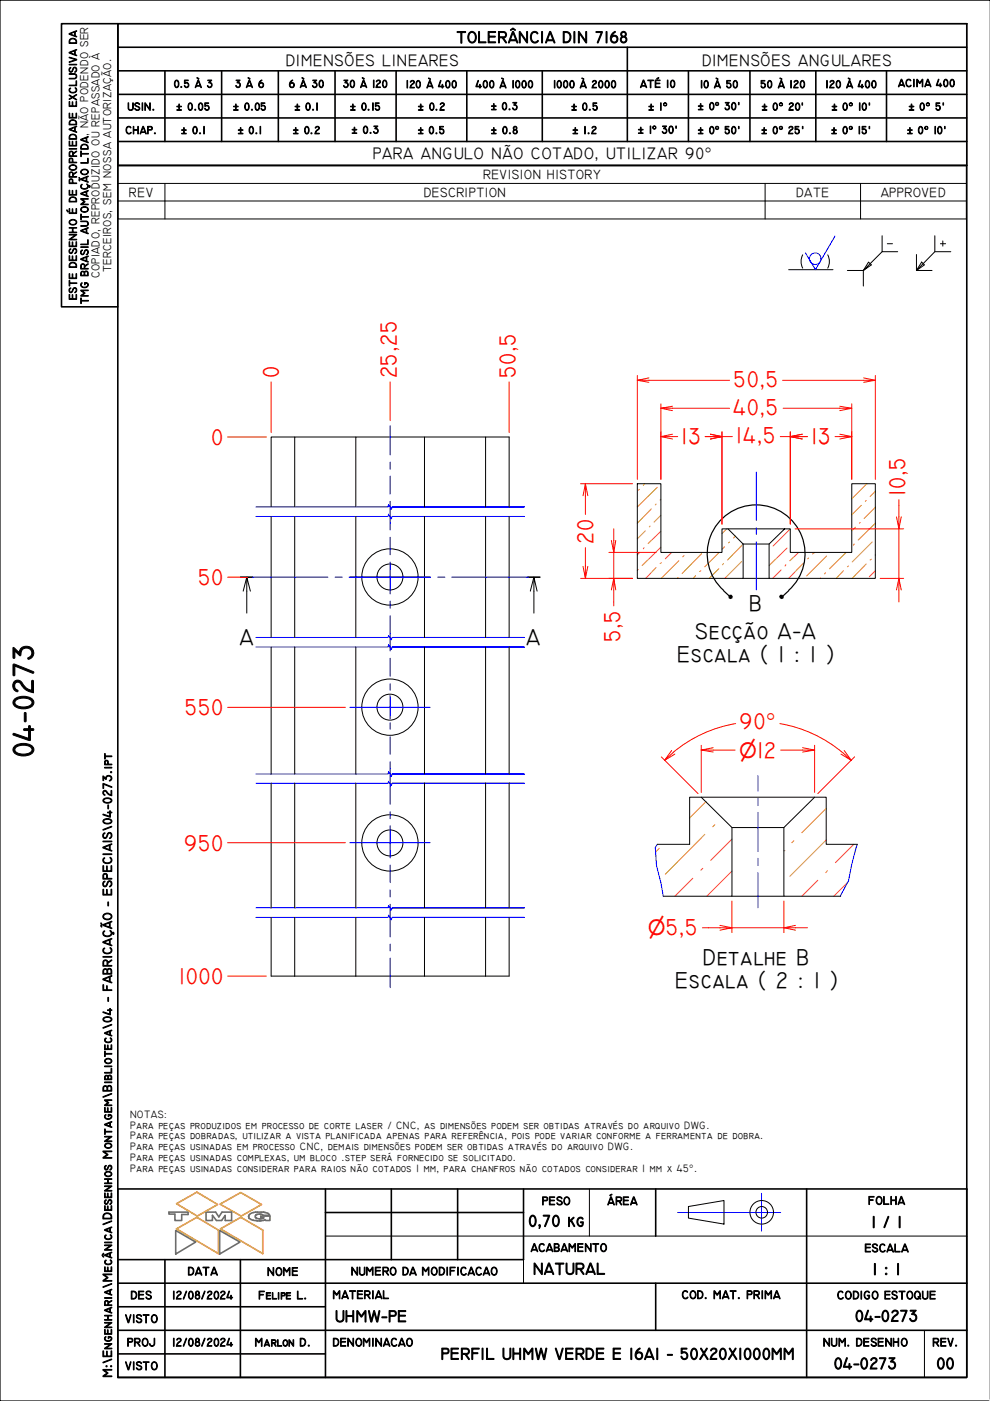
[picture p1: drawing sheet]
<svg xmlns="http://www.w3.org/2000/svg" width="210mm" height="297mm" viewBox="0 0 210 297" stroke-linecap="round" stroke-linejoin="round" font-family="sans-serif">
<!-- layer: TMG - Hachura -->
<g fill="none" stroke="#ff8000" stroke-width=".21">
<path d="M135.6 117.2l-.5 .4M135.6 103.7l-.2 .2M136.6 116.1l-.2 .3M136.7 102.6l-.3 .3M136.8 112.6l-1.7 1.6M137.8 111.5l-.1 .2M138.1 107.9l-3 3M139.1 106.9l-.2 .1M139.4 103.3l-4.3 4.2M140.1 116l-4 3.9M140.1 112.6l-2.7 2.7M140.1 109.2l-1.4 1.5"/>
<path d="M140.1 105.9l-.1 .1M140.2 119.3l-.2 .2M142.4 117.1l-1.3 1.4M143.9 118.9l-3.7 3.7M145 117.8l-.2 .3M148.8 117.4l-4.2 4.2M152.5 117.1l-3.1 3.1M153.4 119.5l-.2 .2M153.6 115.9l-.5 .5M154.1 112.1l-1 1M154.7 114.9l-.3 .2M155.9 113.7l-.4 .4"/>
<path d="M157.2 119.1l-3.5 3.5M157.6 115.3l-3.3 3.4M166.6 119.7l-.1 .3M166.9 116.2l-3.8 3.7M167.6 112.1l-3.7 3.7M169.3 117.1l-1.8 1.8M170.4 119.3l-3.2 3.3M171.4 118.3l-.1 .2M172.7 117.1l-.4 .4M175.3 117.9l-4.3 4.2M179.4 117.1l-3.5 3.5M181.1 115.3l-.2 .3"/>
<path d="M181.4 111.8l-.8 .8M182.4 110.8l-.2 .1M182.6 107.1l-2 2.1M183.6 119.6l-2.9 3M183.6 106.1l-.1 .2M183.8 102.6l-3.2 3.2M184.7 118.6l-.2 .1M184.9 114.9l-4.2 4.3M185.6 117.6v.1M185.6 110.9l-3.7 3.6M185.6 107.6l-2.4 2.3M185.6 104.2l-1.1 1.1"/>
<path d="M135.3 120.8l-.2 .1M139.1 120.3l-2.2 2.3M143.8 122.5l-.2 .1M147.5 122l-.5 .6M148.6 121l-.3 .2M152.4 120.6l-2 2M165.6 120.8l-1.8 1.8M174 122.5l-.1 .1M175 121.4l-.2 .3M178.8 121l-1.5 1.6M179.9 120l-.2 .2M185.6 121l-1.3 1.3"/>
<path d="M139.8 179.9l-.8 .7M149.4 176.9l-8.3 8.5M149.7 170l-3.5 3.4M151.6 174.9l-.5 .4M155.2 177.9l-4.5 4.5M168.3 178.3l-.4 .4M175.2 178.1l-7.7 7.7M175.2 171.4l-5.2 5.2M181 179l-3.9 3.9M146.9 186.2l-3.8 3.8M149 184.1l-.4 .4M155.2 184.7l-5.3 5.3"/>
<path d="M166.2 180.4h.1M173.4 186.6l-3.4 3.4M175.4 184.6l-.3 .4M179.7 187.1l-2.9 2.9"/>
</g>
<!-- layer: TMG - Linha de Quebra -->
<path d="M54.3 109.5h28l.1-.5 .6 1 .1-.5h28.1h-28.1M54.3 107.5h28l.1-.5 .6 1 .1-.5h28.1h-28.1M54.3 137.2h28l.1-.5 .6 1 .1-.5h28.1h-28.1M54.3 135.2h28l.1-.5 .6 1 .1-.5h28.1h-28.1M54.3 166.1h28l.1-.5 .6 1 .1-.5h28.1h-28.1M54.3 164.1h28l.1-.5 .6 1 .1-.5h28.1h-28.1M139.4 179l-.5 .7 .3 3.8 .9 3.6 .5 2.9M181.8 179l-1.2 4.2-.7 3.5-1.7 3.3M54.3 194.5h28l.1-.5 .6 1 .1-.5h28.1h-28.1M54.3 192.5h28l.1-.5 .6 1 .1-.5h28.1h-28.1" fill="none" stroke="#00f" stroke-width=".21"/>
<g fill="none" stroke="#000" stroke-width=".21">
<path d="M62.5 92.7h-5v14.8M75.4 92.7h-12.9v14.8M90 92.7h-14.6v14.8M103 92.7h-13v14.8M57.5 109.5v25.7M62.5 109.5v25.7M75.4 109.5v25.7M90 109.5v25.7M103 107.5v-14.8h4.9v14.8M103 109.5v25.7M107.9 109.5v25.7M135.1 102.6h5v14.5h13v-5h1.2l3.3 3.2v7.3h-22.5z"/>
<path d="M154.3 112.1h13.3v5h13v-14.5h5v20h-22.5v-7.3l3.3-3.2M157.6 115.3h5.5M57.5 137.2v26.9M62.5 137.2v26.9M75.4 137.2v26.9M90 137.2v26.9M103 137.2v26.9M107.9 137.2v26.9M157.6 122.6h5.5M57.5 166.1v26.4M62.5 166.1v26.4M75.4 166.1v26.4"/>
<path d="M90 166.1v26.4M103 166.1v26.4M107.9 166.1v26.4M139.4 179h6.8v-10h2.5l6.5 6.5v14.5h-14.6M148.7 169h24M155.2 175.5h11M181.8 179h-6.6v-10h-2.5l-6.5 6.5v14.5h12M57.5 194.5v12.5h50.4v-12.5M62.5 194.5v12.5M75.4 194.5v12.5M90 194.5v12.5M103 194.5v12.5"/>
<path d="M155.2 190h11"/>
<circle cx="82.7" cy="122.3" r="2.75"/>
<circle cx="82.7" cy="122.3" r="6"/>
<circle cx="82.7" cy="149.9" r="2.75"/>
<circle cx="82.7" cy="149.9" r="6"/>
<circle cx="82.7" cy="178.7" r="2.75"/>
<circle cx="82.7" cy="178.7" r="6"/>
</g>
<path d="M51 122.4h2.6M111.8 122.4h2.7" fill="none" stroke="#000" stroke-width=".34"/>
<path d="M52.3 122.4l-.7 2.9M53.1 125.3l-.8-2.9v7.6M113.2 122.4l-.8 2.9M113.9 125.3l-.7-2.9v7.6" fill="none" stroke="#000" stroke-width=".21"/>
<!-- layer: TMG - Bordas do Detalhe -->
<path d="M153.4 125.3l1.1 1M153.4 125.2a10.4 10.4 0 0 1-.6-15 10.4 10.4 0 0 1 15 0 10.4 10.4 0 0 1-.6 15M167.2 125.3l-1.1 1" fill="none" stroke="#000" stroke-width=".25"/>
<g fill="#000">
<path d="M154.7 126.1h.4l.3 .3-.1 .5-.4 .1-.4-.1-.1-.5z" fill-rule="evenodd"/>
<path d="M165.4 126.1h.5l.3 .3-.1 .5-.3 .1-.4-.1-.2-.5z" fill-rule="evenodd"/>
</g>
<!-- layer: BORDA -->
<path d="M210 0h-210v297h210" fill="none" stroke="#000" stroke-width=".25"/>
<path d="M25 5h180v287h-180z" fill="none" stroke="#000" stroke-width=".34"/>
<!-- layer: TMG - Laranja -->
<path d="M37.4 255.2l4.3-2.4 4.4 2.6-4.3 2.4zM46.7 255.3l4.4-2.5 4.4 2.6-4.4 2.4zM37.4 260.5l4.3-2.4 4.6 2.7v5zM46.7 260.5l4.4-2.4 4.6 2.7v5z" fill="none" stroke="#f49800" stroke-width=".34"/>
<!-- layer: TMG - Marrom -->
<path d="M35.8 257h4.1v.5h-1.4v1.3h-1.4v-1.4h-1.3zM43.7 257h2l.7 1 .7-1h2v1.8h-1.3v-1.1l-.8 1.1h-1.1l-.9-1.1v1.1h-1.3zM52.9 257.5a4.1 4.1 0 0 1 4.2-.1v.3h-1.3a1.02 1.02 0 0 0-1.7 .3 1.46 1.46 0 0 0 1.9 .2h-.7v-.4h1.9v1h-.9l-.1-.2a4 4 0 0 1-3.4-.3l-.1-.4zM37.3 260.9l4.2 2.4-4.2 2.6zM46.6 260.9l4.3 2.4-4.3 2.6z" fill="none" stroke="#716f5f" stroke-width=".34"/>
<!-- layer: TMG - Simbolos -->
<path d="M205 292l5 5" fill="none" stroke="#fff" stroke-width=".21"/>
<g fill="none" stroke="#000" stroke-width=".34">
<path d="M25 10h180M25 15h180M35 15v15M47 15v15M59 15v15M71 15v15M84 15v15M99 15v15M115 15v15M133 10v20M146 15v15M159 15v15"/>
<path d="M173 15v15M188 15v15M25 20h180M25 25h180M25 30h180M205 35.1h-180v-30.1h-12v60.1h12M25 252.1h180v39.9h-180zM69 257.1h42M69 252.1v39.9M83 252.1v15M97 252.1v15M111 252.1v15h-42"/>
<path d="M139 252.1v10M171 252.1v39.9M25 272.1h180M25 277.1h44M35 267.1v24.9M51 267.1v24.9M139 272.1v10M25 282.1h180M25 287h44"/>
</g>
<g fill="none" stroke="#000" stroke-width=".21">
<path d="M25 38.9v-3.8h179.9v3.8M35 38.9v7.5M162.2 38.9v7.5M182.5 38.9v7.5M204.9 38.9h-179.9v3.7M204.9 38.9v7.5h-179.9v-3.8M205 35.1v-30.1h-180v60.1M25 42.6h179.9M179.7 57.3h3.3M187 53.4l-4 3.9 1.7-1.1-.6-.6-1.1 1.7v3.3M187 50v3.4h3.3M188.1 51.7h1.1"/>
<path d="M194.3 54v3.3M195.4 55.6l.6 .6-1.7 1.1zM198.2 50v3.4M199.4 51.7h1.1M199.9 51.1v1.1M201.6 53.4h-3.4l-3.9 3.9h3.3M125 252.1v10M146 255.8l7.5-1.3v5l-7.5-1.2zM69 262.1h136M111 267.1v5M196 282.1v9.9"/>
<circle cx="161.5" cy="257" r="2.5"/>
<circle cx="161.5" cy="257" r="1.23"/>
</g>
<!-- layer: TMG - Linha de Centro -->
<g fill="none" stroke="#00f" stroke-width=".21">
<path d="M82.7 90.2v6.3M82.7 98v1.5M82.7 101v3.8M82.7 106.3v6.1M82.7 113.9v3.7M82.7 119.2v1.5M160.4 100.1v10.2M160.4 111.9v1.4M160.4 114.8v10.3M82.7 122.2v3.7M82.7 127.5v1.5M82.7 130.5v7.5"/>
<path d="M82.7 139.6v3.8M82.7 144.9v1.4M82.7 147.9v3.8M82.7 153.2v1.4M82.7 156.2v3.8M82.7 161.5v9M82.7 172.1v1.5M82.7 175v3.8M160.7 164.5v3.3M160.7 169.3v1.5M160.7 172.2v8.3M82.7 180.4v1.5"/>
<path d="M82.7 183.4v3.7M82.7 188.7v1.5M82.7 191.7v7M160.7 182v1.5M160.7 185v7.5M82.7 200.2v1.4M82.7 203.1v6.3M143.7 257.1h21.8M161.5 253v8.1"/>
</g>
<!-- layer: TMG - Bordas -->
<path d="M25 267.1h44" fill="none" stroke="#000" stroke-width=".34"/>
<path d="M167.2 57.2h9.4M170.2 54l-.4 1.4 .4 1.5M175.5 54l.4 1.4-.4 1.5" fill="none" stroke="#000" stroke-width=".21"/>
<!-- layer: TMG - Simbologia Usinagem -->
<g fill="none" stroke="#00f" stroke-width=".21">
<path d="M177 50.1l-4.1 7.1-2.1-3.6"/>
<circle cx="172.8" cy="54.8" r="1.23"/>
</g>
<!-- layer: TMG - Marca de Centro -->
<path d="M82.7 119.8v5M53.5 122.4h16M71 122.4h1.6M74 122.4h8.7h-8.5M91.2 122.4h-8.5h8.6M92.8 122.4h1.5M95.8 122.4h16.3M74.2 150h17M82.7 147.4v5M74.2 178.7h17M82.7 176.2v5" fill="none" stroke="#00f" stroke-width=".21"/>
<!-- layer: TMG - Cota -->
<g fill="none" stroke="#f00" stroke-width=".21">
<path d="M135.1 79.6v22M185.6 79.6v22M48.3 92.7h8.2M57.5 81v10.7M82.7 81v8.2M107.9 81v10.7M135.1 80.6l2.5 .5M137.6 80.1l-2.5 .5h19.6M140.1 92.6l2.5 .5M140.1 85.6v16M140.1 86.6l2.5 .5M142.6 92.1l-2.5 .5h3.6"/>
<path d="M142.6 86.1l-2.5 .5h14.6M149.5 92.6h3.6l-2.5 .5M150.6 92.1l2.5 .5h2.2M153.1 91.6v19.5M165.4 92.6h2.2l2.5 .5M165.9 80.6h19.7l-2.5 .5M166 86.6h14.6l-2.5 .5M167.6 91.6v19.5M170.1 92.1l-2.5 .5h3.6M177 92.6h3.6l-2.5 .5M178.1 92.1l2.5 .5M178.1 86.1l2.5 .5"/>
<path d="M180.6 85.6v16M183.1 80.1l2.5 .5M123.1 102.6h11M124.1 116.1v6.5l-.5-2.5M124.1 102.6l-.5 2.5M124.6 105.1l-.5-2.5v6.5M129.1 117.1h10M130.1 112.1v5l-.5-2.5M130.6 114.6l-.5 2.5v5.5l-.5 2.5M168.6 112.1h23M190.6 105.9v6.2l-.5-2.5M191.1 109.6l-.5 2.5v10.5l-.5 2.5"/>
<path d="M48.3 122.4h4.2M123.1 122.6h11M124.6 120.1l-.5 2.5M130.6 125.1l-.5-2.5v5.9M186.6 122.6h5M191.1 125.1l-.5-2.5v5M48.3 150h24.9M142.4 159.1l-1.5 2.1 1.8-1.7M143.1 159.9l-2.2 1.3M148.7 159l2.5 .5M148.7 158v10M151.2 158.5l-2.5 .5h7.2"/>
<path d="M156 153.4a28 28 0 0 0-13.3 6.1M165.3 153.4a28 28 0 0 1 13.3 6.1M165.5 159h7.2l-2.5 .5M170.2 158.5l2.5 .5M172.7 158v10M178.6 159.5l1.9 1.7-2.2-1.3M179 159.1l1.5 2.1M48.3 178.7h24.9M140.2 160.5l7.8 7.8M181.2 160.5l-7.8 7.8M148.9 196.7h6.3l-2.5 .5M152.7 196.2l2.5 .5h11l2.5 .5"/>
<path d="M155.2 191v6.7M166.2 191v6.7M168.7 196.2l-2.5 .5h5M48.3 207h8.2"/>
</g>
<text font-size="6.4" x="7.1" y="160.6" transform="rotate(-90 7.1 160.6)">04-0273</text>
<g font-size="4.9" fill="#f00">
<text x="59.1" y="80.2" transform="rotate(-90 59.1 80.2)">0</text>
<text x="84.1" y="80.2" transform="rotate(-90 84.1 80.2)">25,25</text>
<text x="109.3" y="80.2" transform="rotate(-90 109.3 80.2)">50,5</text>
<text x="155.5" y="82">50,5</text>
<text x="155.4" y="88">40,5</text>
<text x="44.8" y="94.3">0</text>
<text x="144.4" y="94.2">13</text>
<text x="156" y="94">14,5</text>
<text x="172" y="94.2">13</text>
<text x="191.9" y="105.1" transform="rotate(-90 191.9 105.1)">10,5</text>
<text x="125.7" y="115.3" transform="rotate(-90 125.7 115.3)">20</text>
<text x="42" y="124">50</text>
<text x="131.5" y="136.2" transform="rotate(-90 131.5 136.2)">5,5</text>
<text x="39.2" y="151.6">550</text>
<text x="156.8" y="154.6">90°</text>
<text x="39" y="180.4">950</text>
<text x="37.9" y="208.6">1000</text>
</g>
<g font-size="4.9">
<text x="158.8" y="129.6">B</text>
<text x="50.8" y="136.8">A</text>
<text x="111.6" y="136.8">A</text>
<text x="147.4" y="135.5">Secção A-A</text>
<text x="143.6" y="140.4">Escala ( 1 : 1 )</text>
<text x="143.2" y="209.5">Escala ( 2 : 1 )</text>
<text x="149" y="204.7">Detalhe B</text>
</g>
<g font-size="4.4" fill="#f00">
<text x="156.7" y="160.6">⌀12</text>
<text x="137.3" y="198.3">⌀5,5</text>
</g>
<g font-size="3.6">
<text x="96.8" y="9.1">TOLERÂNCIA DIN 7168</text>
<text x="60.6" y="14.1">DIMENSÕES LINEARES</text>
<text x="148.8" y="14">DIMENSÕES ANGULARES</text>
<text x="79.1" y="33.8">PARA ANGULO NÃO COTADO, UTILIZAR 90°</text>
<text x="112" y="260">0,70 kg</text>
<text x="184.7" y="260.3">1 / 1</text>
<text x="113" y="270.2">NATURAL</text>
<text x="185" y="270.3">1 : 1</text>
<text x="71" y="280.3">UHMW-PE</text>
<text x="181.3" y="280.2">04-0273</text>
<text x="93.5" y="288.2">PERFIL UHMW VERDE E 16A1 - 50X20X1000MM</text>
<text x="176.8" y="290.3">04-0273</text>
<text x="198.5" y="290.3">00</text>
</g>
<g font-size="2.9">
<text x="27.3" y="41.7">REV</text>
<text x="89.8" y="41.7">DESCRIPTION</text>
<text x="102.4" y="38">REVISION HISTORY</text>
<text x="168.8" y="41.7">DATE</text>
<text x="186.8" y="41.7">APPROVED</text>
</g>
<text font-size="2.8" x="23.7" y="292" transform="rotate(-90 23.7 292)">M:\Engenharia\Mecânica\Desenhos Montagem\Biblioteca\04 - FABRICAÇÃO - ESPECIAIS\04-0273.ipt</text>
<g font-size="2.5">
<text x="21.1" y="59" transform="rotate(-90 21.1 59)">COPIADO, REPRODUZIDO OU REPASSADO À</text>
<text x="23.5" y="57.8" transform="rotate(-90 23.5 57.8)">TERCEIROS, SEM NOSSA AUTORIZAÇÃO.</text>
<text x="114.9" y="255.5">PESO</text>
<text x="128.8" y="255.5">ÁREA</text>
<text x="184.1" y="255.4">FOLHA</text>
<text x="112.5" y="265.4">ACABAMENTO</text>
<text x="183.3" y="265.5">ESCALA</text>
<text x="27.7" y="275.4">DES</text>
<text x="36.5" y="275.4">12/08/2024</text>
<text x="39.8" y="270.4">DATA</text>
<text x="54.8" y="275.4">Felipe L.</text>
<text x="56.6" y="270.5">NOME</text>
<text x="70.5" y="275.4">MATERIAL</text>
<text x="74.4" y="270.4">NUMERO DA MODIFICACAO</text>
<text x="144.5" y="275.4">COD. MAT. PRIMA</text>
<text x="177.5" y="275.4">CODIGO ESTOQUE</text>
<text x="26.5" y="280.4">VISTO</text>
<text x="26.9" y="285.4">PROJ</text>
<text x="36.5" y="285.4">12/08/2024</text>
<text x="54" y="285.4">Marlon D.</text>
<text x="70.5" y="285.4">DENOMINACAO</text>
<text x="174.5" y="285.4">NUM. DESENHO</text>
<text x="197.7" y="285.4">REV.</text>
<text x="26.5" y="290.4">VISTO</text>
</g>
<g font-size="2.4">
<text x="27" y="23.4">USIN.</text>
<text x="36.8" y="18.6">0.5 À 3</text>
<text x="37.3" y="23.4">± 0.05</text>
<text x="49.4" y="23.4">± 0.05</text>
<text x="49.9" y="18.6">3 À 6</text>
<text x="61.2" y="18.6">6 À 30</text>
<text x="62.4" y="23.4">± 0.1</text>
<text x="72.7" y="18.6">30 À 120</text>
<text x="74.2" y="23.4">± 0.15</text>
<text x="86" y="18.7">120 À 400</text>
<text x="88.6" y="23.4">± 0.2</text>
<text x="100.8" y="18.7">400 À 1000</text>
<text x="104.1" y="23.3">± 0.3</text>
<text x="117.3" y="18.7">1000 À 2000</text>
<text x="121.1" y="23.4">± 0.5</text>
<text x="135.7" y="18.6">ATÉ 10</text>
<text x="137.4" y="23.4">± 1°</text>
<text x="147.9" y="23.3">± 0° 30'</text>
<text x="148.4" y="18.7">10 À 50</text>
<text x="161.2" y="18.7">50 À 120</text>
<text x="161.5" y="23.4">± 0° 20'</text>
<text x="175" y="18.7">120 À 400</text>
<text x="176.3" y="23.4">± 0° 10'</text>
<text x="190.4" y="18.4">ACIMA 400</text>
<text x="192.6" y="23.4">± 0° 5'</text>
<text x="26.6" y="28.4">CHAP.</text>
<text x="38.4" y="28.4">± 0.1</text>
<text x="50.4" y="28.4">± 0.1</text>
<text x="62.1" y="28.4">± 0.2</text>
<text x="74.5" y="28.3">± 0.3</text>
<text x="88.6" y="28.4">± 0.5</text>
<text x="104.1" y="28.4">± 0.8</text>
<text x="121.3" y="28.4">± 1.2</text>
<text x="135.2" y="28.3">± 1° 30'</text>
<text x="147.9" y="28.4">± 0° 50'</text>
<text x="161.4" y="28.4">± 0° 25'</text>
<text x="176.2" y="28.4">± 0° 15'</text>
<text x="192.3" y="28.4">± 0° 10'</text>
<text x="16.3" y="63.6" transform="rotate(-90 16.3 63.6)">ESTE DESENHO É DE PROPRIEDADE EXCLUSIVA DA</text>
<text x="18.7" y="64.5" transform="rotate(-90 18.7 64.5)">TMG BRASIL AUTOMAÇÃO LTDA, NÃO PODENDO SER</text>
</g>
<g font-size="2.3">
<text x="27.6" y="237">NOTAS:</text>
<text x="27.6" y="239.3">Para peças produzidos em processo de corte laser / CNC, as dimensões podem ser obtidas através do arquivo DWG.</text>
<text x="27.6" y="241.6">Para peças dobradas, utilizar a vista planificada apenas para referência, pois pode variar conforme a ferramenta de dobra.</text>
<text x="27.6" y="243.9">Para peças usinadas em processo CNC, demais dimensões podem ser obtidas através do arquivo DWG.</text>
<text x="27.6" y="246.2">Para peças usinadas complexas, um bloco .step será fornecido se solicitado.</text>
<text x="27.6" y="248.4">Para peças usinadas considerar para raios não cotados 1 mm, para chanfros não cotados considerar 1 mm x 45°.</text>
</g>
</svg>
